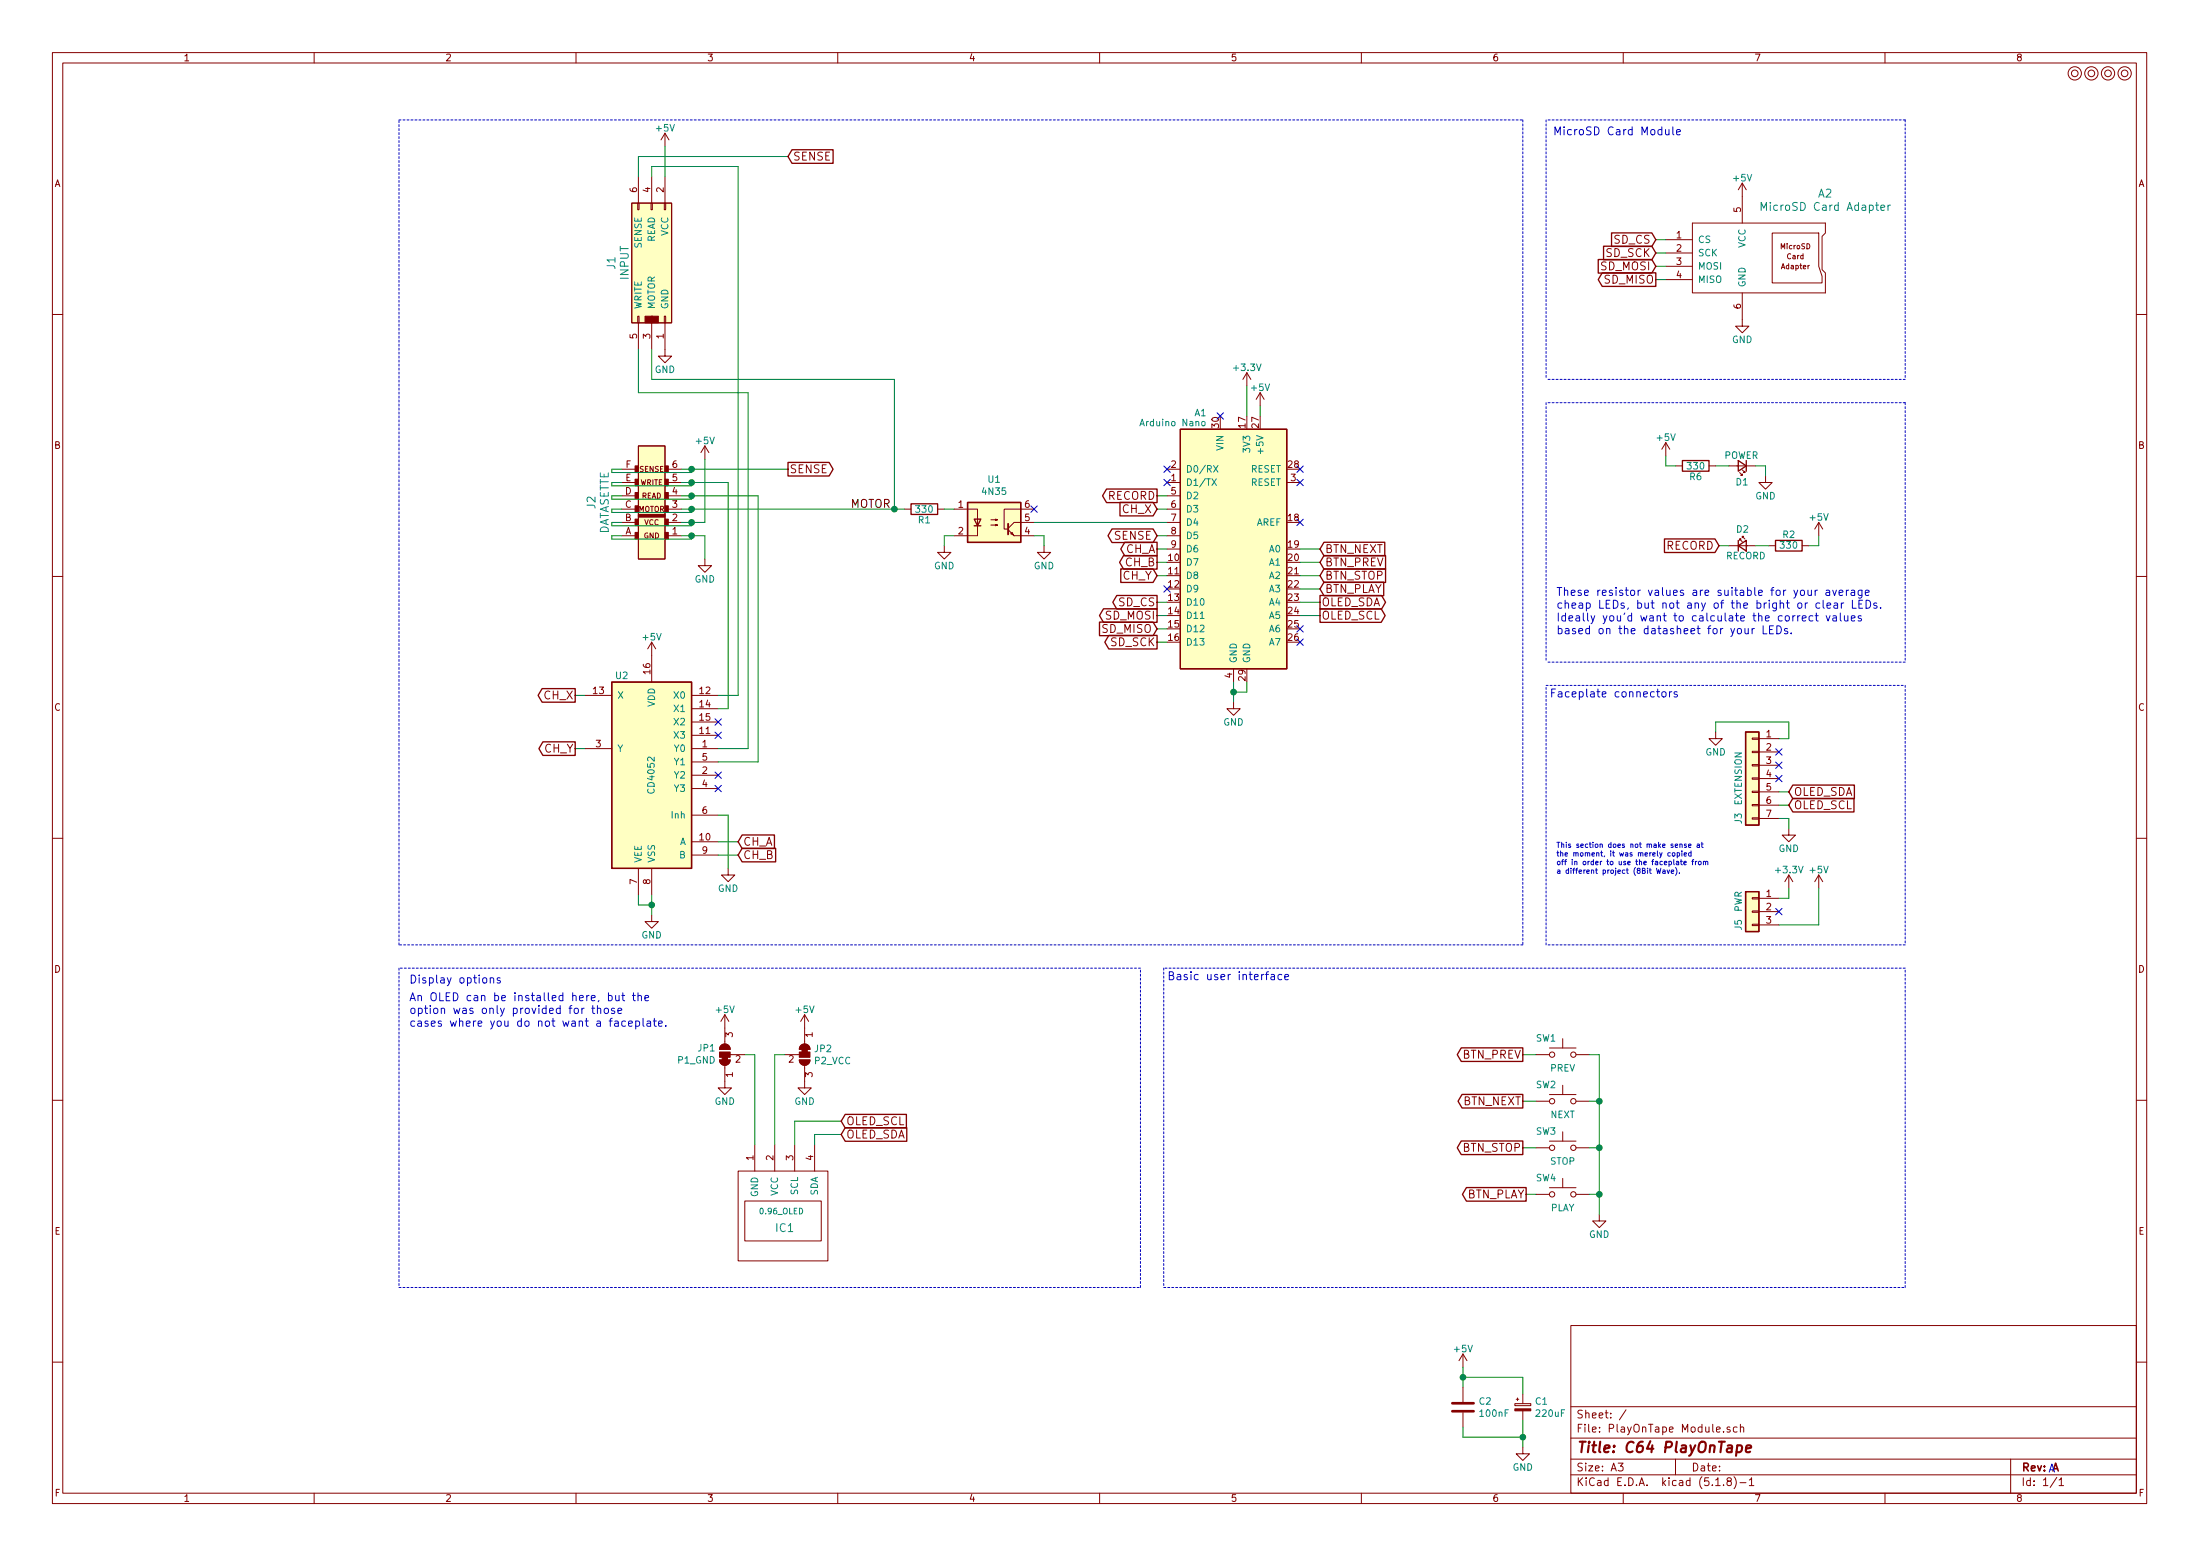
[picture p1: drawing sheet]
<svg xmlns="http://www.w3.org/2000/svg" width="420mm" height="297mm" viewBox="0 0 420 297" stroke-linecap="round" stroke-linejoin="round" font-family="sans-serif">
<g fill="none" stroke="#840000" stroke-width=".19">
<path d="M10 10h400v277h-400zM12 12h396v273.1h-396zM60 10v2M110 10v2M160 10v2M210 10v2M260 10v2M310 10v2M360 10v2M120.6 38.8h7.7v22.8h-7.7zM121.8 38.8h.2v1.2h-.2zM121.9 33.7v5.1"/>
<path d="M124.3 38.8h.3v1.2h-.3zM124.5 33.7v5.1M126.9 38.8h.2v1.2h-.2zM127 25.4v2.6M127 33.7v5.1M127 25.4l-.8 1.3M127 25.4l.8 1.3M332.7 35l-.7 1.2M332.7 35v7.6M332.7 35l.8 1.2M318.1 45.8h5.1M318.1 48.3h5.1"/>
<path d="M318.1 50.8h5.1M318.1 53.4h5.1M323.2 42.6h25.4v1.9l-.6 .6v6.4l.6 .6v3.8h-25.4zM332.7 55.9v6.4h-1.2l1.2 1.2 1.3-1.2h-1.3M338.5 44.5h8.8v6.3l.7 1.9v1.3h-9.5zM10 60h2M121.8 60.4h.2v1.2h-.2zM121.9 61.6v5.1M124.3 60.4h.3v1.2h-.3zM124.5 61.6v5.1M126.9 60.4h.2v1.2h-.2zM127 61.6v6.4h1.3l-1.3 1.3-1.3-1.3h1.3"/>
<path d="M238.1 71.2l.8 1.2M238.1 71.2v2.5M238.1 71.2l-.7 1.2M240.7 75l.7 1.2M240.7 75v2.5M240.7 75l-.8 1.2M408 60h2M118.7 92.1h2.6M118.7 89.6h2.6M118.7 94.7h2.6M118.7 97.2h2.6M118.7 99.7h2.6"/>
<path d="M121.9 85.1h5.1v13.4h-5.1zM121.9 98.5h5.1v8.2h-5.1zM127.6 92.1h2.6M127.6 89.6h2.6M127.6 94.7h2.6M127.6 97.2h2.6M127.6 99.7h2.6M134.6 85.1l-.7 1.3M134.6 85.1v2.6M134.6 85.1l.8 1.3M172.7 97.2h1.3M179.1 97.2h1.2"/>
<path d="M182.2 97.2h4.5v5.1h-4.5M189.2 99.2h1.3l-.4 .2v-.3l.4 .1M197.5 97.2h-5.7v3.8h.6M197.5 99.7h-3.8l-1.2 1.2M222.9 92.1h2.5M222.9 89.6h2.5M222.9 94.7h2.5M222.9 97.2h2.5M222.9 99.7h2.5M245.7 92.1h2.6M318.1 84.5l-.7 1.3M318.1 84.5v2.5"/>
<path d="M318.1 84.5l.8 1.3M320 88.9h1.3M326.4 88.9h1.3M330.2 88.9h5.1M332.2 90.2l.5 .5h-.2h.2v-.2M332.7 89.7l.5 .5h-.2h.2v-.2M337.2 90.8v1.3h1.3l-1.3 1.3-1.3-1.3h1.3M347.3 99.7l-.7 1.3M347.3 99.7v2.6M347.3 99.7l.8 1.3M10 110h2M118.7 102.3h2.6"/>
<path d="M127.6 102.3h2.6M134.6 106.7v1.3h1.3l-1.3 1.3-1.3-1.3h1.3M180.3 104.2v1.2h1.3l-1.3 1.3-1.2-1.3h1.2M189.2 100.2h1.3l-.4 .2v-.3l.4 .1M192.5 101.1l1.2 1.2h3.8M193 101.9l.3-.3 .2 .5zM199.4 104.2v1.2h1.3l-1.3 1.3-1.3-1.3h1.3M222.9 102.3h2.5M222.9 104.8h2.5M330.2 104.2h5.1M332.2 103.2v-.3h.3h-.3l.5 .5M332.7 102.7v-.3h.3h-.3l.5 .5"/>
<path d="M337.8 104.2h1.3M344.2 104.2h1.2M408 110h2M111.8 132.8h5M124.5 122.6v7.6M124.5 122.6l-.8 1.3M124.5 122.6l.7 1.3M132.1 132.8h5.1M132.1 135.3h5.1M132.1 137.8h5.1M235.6 134v1.3h-1.3l1.3 1.3 1.3-1.3h-1.3M235.6 127.7v2.5"/>
<path d="M327.7 139.7v1.3h-1.3l1.3 1.3 1.2-1.3h-1.2M111.8 142.9h5M132.1 142.9h5.1M132.1 140.4h5.1M132.1 148h5.1M132.1 150.5h5.1M132.1 145.5h5.1M132.1 155.6h5.1M334.6 153.6h1.3v.2h-1.3zM334.6 156.1h1.3v.3h-1.3zM334.6 151h1.3v.3h-1.3zM334.6 146h1.3v.2h-1.3z"/>
<path d="M334.6 143.4h1.3v.3h-1.3zM334.6 140.9h1.3v.2h-1.3zM334.6 148.5h1.3v.3h-1.3zM335.9 141h3.8M335.9 143.5h3.8M335.9 146.1h3.8M335.9 148.6h3.8M335.9 151.2h3.8M335.9 153.7h3.8M335.9 156.2h3.8M341.6 158.2v1.2h-1.2l1.2 1.3 1.3-1.3h-1.3M10 160h2"/>
<path d="M121.9 165.8v5.1M124.5 174.7v1.2h1.2l-1.2 1.3-1.3-1.3h1.3M124.5 165.8v5.1M132.1 160.7h5.1M132.1 163.2h5.1M139.1 165.8v1.2h1.2l-1.2 1.3-1.3-1.3h1.3M334.6 176.4h1.3v.3h-1.3zM334.6 171.4h1.3v.2h-1.3zM334.6 173.9h1.3v.3h-1.3zM335.9 171.5h3.8M335.9 174h3.8M335.9 176.6h3.8"/>
<path d="M341.6 167l-.7 1.3M341.6 167v2.6M341.6 167l.8 1.3M347.3 167v2.6M347.3 167l-.7 1.3M347.3 167l.8 1.3M408 160h2M137.6 199.7a1.02 1.02 0 0 1 1.2-.4 1.02 1.02 0 0 1 .6 1h-2zM138.4 193.7l-.7 1.3M138.4 193.7v5.6M138.4 193.7l.8 1.3M152.9 199.7a1.02 1.02 0 0 1 1.1-.4 1.02 1.02 0 0 1 .7 1h-2z"/>
<path d="M153.7 193.7l-.8 1.3M153.7 193.7v5.6M153.7 193.7l.7 1.3M298.4 198.3v1.8M10 210h2M137.4 202.3h2a1.02 1.02 0 0 1-1 1.1 1.02 1.02 0 0 1-1-1.1zM138.4 203.4v4.3h1.3l-1.3 1.3-1.2-1.3h1.2M139.4 201.3h2.8M144.1 218.5v5.1M148 218.5v5.1M149.9 201.3h2.8M151.8 218.5v5.1"/>
<path d="M152.7 202.3h2a1.02 1.02 0 0 1-1 1.1 1.02 1.02 0 0 1-1-1.1zM153.7 203.4v4.3h1.2l-1.2 1.3-1.3-1.3h1.3M155.6 218.5v5.1M293.4 201.3h2.5M293.4 219.1h2.5M293.4 210.2h2.5M295.9 217.8h5.1M295.9 200.1h5.1M295.9 209h5.1M298.4 207.2v1.8M298.4 216.1v1.7M301 201.3h2.5"/>
<path d="M301 219.1h2.5M301 210.2h2.5M408 210h2M141 223.6h17.1v17.1h-17.1zM142.2 229.3h14.6v7.6h-14.6zM293.4 228h2.5M295.9 226.7h5.1M298.4 225v1.7M301 228h2.5M305.4 231.8v1.3h1.3l-1.3 1.3-1.2-1.3h1.2M279.4 258.5l-.8 1.3M279.4 258.5v2.5"/>
<path d="M279.4 258.5l.8 1.3M300 253h108v32.1h-108zM10 260h2M279.4 264.8v2.8M279.4 269.7v2.8M289.3 268h3.1v.3h-3.1zM289.6 267.1h.5M289.8 266.9v.5M290.8 276.3v1.2h1.3l-1.3 1.3-1.2-1.3h1.2M290.8 266.1v1.9M290.8 269.3v1.9M300 278.5h108"/>
<path d="M300 274.5h108M300 268.5h108M309 279.3h1l-.5 .6 .4 .1v.7l-.2 .1-.7-.1M310.5 269.1l-1.2 2M320 278.5v3M329.2 273.3v.1M330.4 272.5l-.4-.1-.2 .2 .1 .2 .5 .2v.3h-.6M331.7 272.5l-.4-.1-.3 .3 .1 .6 .2 .1 .4-.1M332.4 272.5l.2-.1 .3 .1 .1 .9M332.4 271.9v1.5M384 278.5v6.6M408 260h2"/>
<path d="M60 285.1v1.9M110 285.1v1.9M160 285.1v1.9M210 285.1v1.9M260 285.1v1.9M300 281.5h108M310 285.1v1.9M327.7 283.6h.8M329.2 283.5v.1M330.1 282.7l-.3-.2 .3-.4 .5 .2-.1 .4a.52 .52 0 0 0-.6 .2 .52 .52 0 0 0 0 .6l.5 .1 .2-.1 .1-.5-.3-.3M331.2 281.9a1.71 1.71 0 0 1 0 2.3M332.3 283h1.2"/>
<path d="M334.1 282.5l.4-.4v1.5M334.1 283.6h.8M360 285.1v1.9M392.8 282l-1.3 2M393.2 282.5l.5-.4v1.5M393.2 283.6h.9"/>
<circle cx="396.2" cy="14" r=".63"/>
<circle cx="396.2" cy="14" r="1.27"/>
<circle cx="399.4" cy="14" r=".63"/>
<circle cx="399.4" cy="14" r="1.27"/>
<circle cx="402.6" cy="14" r=".63"/>
<circle cx="402.6" cy="14" r="1.27"/>
<circle cx="405.8" cy="14" r=".63"/>
<circle cx="405.8" cy="14" r="1.27"/>
<circle cx="296.4" cy="201.3" r=".51"/>
<circle cx="296.4" cy="210.2" r=".51"/>
<circle cx="296.4" cy="219.1" r=".51"/>
<circle cx="300.5" cy="210.2" r=".51"/>
<circle cx="300.5" cy="201.3" r=".51"/>
<circle cx="300.5" cy="219.1" r=".51"/>
<circle cx="296.4" cy="228" r=".51"/>
<circle cx="300.5" cy="228" r=".51"/>
</g>
<path d="M331.8 276h.8l.1 .3-.1 .5a.66 .66 0 0 1-1 .3M331.8 275.9l-.3 2M333.5 276.6l.9-.2v-.4h-.8l-.2 .9 .3 .3 .5-.1" fill="none" stroke="#840000" stroke-width=".41"/>
<g fill="#ffffc2" stroke="#ffffc2" stroke-width=".19">
<path d="M225.4 82h20.3v45.7h-20.3z"/>
<path d="M184.8 95.9h10.1v7.6h-10.1z"/>
<path d="M120.6 38.8h7.7v22.8h-7.7z"/>
<path d="M333.4 170.2h2.5v7.6h-2.5z"/>
<path d="M333.4 139.7h2.5v17.8h-2.5z"/>
<path d="M116.8 130.2h15.3v35.6h-15.3z"/>
<path d="M121.9 85.1h5.1v13.4h-5.1z"/>
<path d="M121.9 98.5h5.1v8.2h-5.1z"/>
</g>
<g fill="none" stroke="#840000" stroke-width=".25">
<path d="M151.3 28.6h7.8v2.6h-7.8l-.8-1.3zM305.2 49.5h10.3l.7 1.3-.7 1.3h-10.3zM306 52.1h10.2v2.6h-10.2l-.8-1.3zM306.2 47h9.3l.7 1.3-.7 1.3h-9.3zM307.8 44.5h7.7l.7 1.3-.7 1.3h-7.7zM150.5 88.3h7.8l.8 1.3-.8 1.3h-7.8zM174 96.2h5.1v2h-5.1zM184.8 95.9h10.1v7.6h-10.1zM186.1 99.1h1.2l-.6 1.3zM211.3 93.4h9.7v2.5h-9.7l-.7-1.2zM213.9 95.9h6.3l.8 1.3-.8 1.3h-6.3zM225.4 82h20.3v45.7h-20.3z"/>
<path d="M321.3 87.9h5.1v2.1h-5.1zM332 87.9l1.5 1-1.5 1.1zM333.5 87.9v2.1M186.1 100.4h1.2M210 118.8h10.2l.8 1.3-.8 1.2h-10.2zM210.7 116.2h10.3v2.6h-10.3l-.7-1.3zM212.4 101h7.8l.8 1.3-.8 1.3h-7.8l-.8-1.3zM213.3 113.7h7.7v2.6h-7.7l-.8-1.3zM214 108.6h6.2l.8 1.3-.8 1.3h-6.2zM214.6 106.1h6.4v2.5h-6.4l-.8-1.2zM214.8 103.5h6.2v2.6h-6.2l-.8-1.3zM252.1 116.2h11.7l.7 1.3-.7 1.3h-11.7z"/>
<path d="M252.1 113.7h11.8l.7 1.3-.7 1.3h-11.8zM252.9 106.1h11.7v2.5h-11.7l-.8-1.2zM252.9 103.5h11.6v2.6h-11.6l-.8-1.3zM252.9 108.6h11.7v2.6h-11.7l-.8-1.3zM252.9 111.1h11.4v2.6h-11.4l-.8-1.3zM317.9 102.9h9.6l.8 1.3-.8 1.3h-9.6zM332 104.2l1.5-1v2zM332 103.2v2M339.1 103.2h5.1v2h-5.1zM103.5 131.5h6.4v2.5h-6.4l-.7-1.2zM116.8 130.2h15.3v35.6h-15.3zM211.8 121.3h9.2v2.6h-9.2l-.8-1.3z"/>
<path d="M333.4 139.7h2.5v17.8h-2.5zM103.7 141.6h6.2v2.6h-6.2l-.8-1.3zM141.7 159.4h6.2v2.6h-6.2l-.7-1.3zM342.4 149.9h11.8v2.6h-11.8l-.8-1.3zM342.4 152.4h11.7v2.6h-11.7l-.8-1.3zM141.7 161.9h6.4v2.6h-6.4l-.7-1.3zM333.4 170.2h2.5v7.6h-2.5zM161.4 212.7h11.7v2.6h-11.7l-.7-1.3zM161.4 215.3h11.8v2.6h-11.8l-.7-1.3zM279.1 217.8h11.7v2.6h-11.7l-.8-1.3zM279.1 200h11.7v2.6h-11.7l-.8-1.3zM279.2 208.9h11.6v2.6h-11.6l-.7-1.3z"/>
<path d="M280.1 226.7h11.4v2.6h-11.4l-.8-1.3z"/>
</g>
<path d="M359.2 39.7l.7-.2v-.3h-.5l-.2 .2 .1 .7h.6M360.6 39.2v1M361 39.2l-.4 .2M336.3 40.2v-1.6l.6 1.1 .5-1.1v1.6M229.6 80.5h.3l.2 .1-.1 .6-.3 .1-.2-.2zM231.5 91.4l.8 1.3M231.8 88.9l.8 1.2M232.3 91.4l-.8 1.3M232.6 88.9l-.8 1.2" fill="none" stroke="#008484" stroke-width=".19"/>
<path d="M192.5 100v2" fill="none" stroke="#840000" stroke-width=".36"/>
<g fill="#840000" stroke="#840000" stroke-width=".19">
<path d="M289.3 268.9h3.1v.4h-3.1z"/>
<path d="M123.2 60.4h2.5v1.2h-2.5z"/>
<path d="M137.4 202.3h2a1.02 1.02 0 0 1-1 1.1 1.02 1.02 0 0 1-1-1.1z"/>
<path d="M137.6 199.7a1.02 1.02 0 0 1 1.2-.4 1.02 1.02 0 0 1 .6 1h-2z"/>
<path d="M137.9 201.8h1v.5h-1z"/>
<path d="M137.4 200.8h2v1h-2z"/>
<path d="M152.9 199.7a1.02 1.02 0 0 1 1.1-.4 1.02 1.02 0 0 1 .7 1h-2z"/>
<path d="M152.7 202.3h2a1.02 1.02 0 0 1-1 1.1 1.02 1.02 0 0 1-1-1.1z"/>
<path d="M153.2 200.3h1v.5h-1z"/>
<path d="M152.7 200.8h2v1h-2z"/>
<path d="M121.9 98.2h5.1v.5h-5.1z"/>
<path d="M127 101.6h.6v1.3h-.6z"/>
<path d="M127 88.9h.6v1.3h-.6z"/>
<path d="M121.3 88.9h.6v1.3h-.6z"/>
<path d="M127 91.5h.6v1.2h-.6z"/>
<path d="M121.3 91.5h.6v1.2h-.6z"/>
<path d="M127 94h.6v1.3h-.6z"/>
<path d="M121.3 94h.6v1.3h-.6z"/>
<path d="M127 96.6h.6v1.2h-.6z"/>
<path d="M121.3 96.6h.6v1.2h-.6z"/>
<path d="M127 99.1h.6v1.3h-.6z"/>
<path d="M121.3 99.1h.6v1.3h-.6z"/>
<path d="M121.3 101.6h.6v1.3h-.6z"/>
</g>
<path d="M277.4 269.4h4M277.4 267.9h4" fill="none" stroke="#840000" stroke-width=".51"/>
<g fill="none" stroke="#0000c2" stroke-width=".19" stroke-dasharray=".4 .4">
<path d="M76.2 22.9h214.6M290.8 22.9v157.5M295.3 22.9v49.5M363.9 22.9v49.5M363.9 22.9h-68.6M295.3 76.9v49.5M363.9 76.9v49.5M363.9 76.9h-68.6M363.9 72.4h-68.6M295.3 130.8h68.6M363.9 130.8v49.6M363.9 126.4h-68.6"/>
<path d="M76.2 184.8v61M76.2 180.4v-157.5M217.8 184.8h-141.6M222.2 184.8v61M290.8 180.4h-214.6M295.3 180.4v-49.6M363.9 184.8h-141.7M363.9 180.4h-68.6M76.2 245.8h141.6M217.8 245.8v-61M222.2 245.8h141.7M363.9 245.8v-61"/>
</g>
<g fill="none" stroke="#008400" stroke-width=".19">
<path d="M124.5 33.7v-1.9h16.5v101h-3.8M127 28v5.7M150.5 29.9h-28.6v3.8M316.2 45.8h1.9M316.2 48.3h1.9M316.2 53.4h1.9M316.2 50.8h1.9M121.9 66.7v8.3h21v67.9h-5.7M124.5 66.7v5.7h46.3v24.8M238.1 73.7v5.7M240.7 77.5v1.9M116.8 94.7h1.9"/>
<path d="M116.8 97.2h1.9M116.8 99.7h1.9M116.8 92.1h1.9M116.8 89.6h1.9M130.2 94.7h14.6v50.8h-7.6M130.2 97.2h42.5M130.2 92.1h8.9v43.2h-1.9M130.2 89.6h20.3M132.1 94.7v.6h-15.3M132.1 89.6v.6h-15.3M132.1 92.1v.6h-15.3M132.1 97.2v.6h-15.3"/>
<path d="M132.1 99.7v.7h-15.3M134.6 87.7v12h-4.4M180.3 97.2h1.9M197.5 99.7h25.4M221 94.7h1.9M221 97.2h1.9M318.1 87v1.9h1.9M327.7 88.9h2.5M335.3 88.9h1.9v1.9M118.7 102.3h-1.9v.6h15.3v-.6M130.2 102.3h4.4v4.4M182.2 102.3h-1.9v1.9"/>
<path d="M197.5 102.3h1.9v1.9M221 102.3h1.9M221 107.4h1.9M221 104.8h1.9M221 109.9h1.9M221 117.5h1.9M221 115h1.9M248.3 107.4h3.8M248.3 104.8h3.8M248.3 109.9h3.8M248.3 112.4h3.8M248.3 117.5h3.8"/>
<path d="M248.3 115h3.8M328.3 104.2h1.9M335.3 104.2h2.5M347.3 102.3v1.9h-1.9M109.9 132.8h1.9M221 120.1h1.9M221 122.6h1.9M235.6 130.2v3.8M238.1 130.2v1.9h-2.5M327.7 139.7v-1.9h13.9v3.2h-1.9M109.9 142.9h1.9M137.2 155.6h1.9v10.2"/>
<path d="M339.7 156.2h1.9v2M339.7 151.2h1.9M339.7 153.7h1.9M121.9 170.9v1.9h2.6M124.5 170.9v3.8M137.2 160.7h3.8M137.2 163.2h3.8M341.6 169.6v1.9h-1.9M347.3 169.6v7h-7.6M142.2 201.3h1.9v17.2M149.9 201.3h-1.9v17.2M160.7 216.6h-5.1v1.9"/>
<path d="M160.7 214h-8.9v4.5M290.8 201.3h2.6M290.8 210.2h2.6M290.8 219.1h2.6M303.5 201.3h1.9v30.5M303.5 210.2h1.9M303.5 219.1h1.9M291.5 228h1.9M303.5 228h1.9M279.4 261v3.8M279.4 272.5v1.9h11.4M279.4 262.9h11.4v3.2"/>
<path d="M290.8 271.2v5.1"/>
</g>
<g fill="none" stroke="#0000c2" stroke-width=".19">
<path d="M318.1 24.7v.8a.37 .37 0 0 0 .3 .3 .37 .37 0 0 0 .3-.2M318.7 24.7v1M319.5 24.2v1.3l.2 .2M320.2 25.2l.7-.1v-.3l-.5-.1-.2 .2 .1 .8h.6M334.6 120v1M335.1 120l-.5 .3M336.7 119.5v1.5h.7M338.7 119.5h-.8v1.5h.8M339.3 119.5a.77 .77 0 0 1 .9 .7 .77 .77 0 0 1-.9 .8zM343.3 117.5v1.1M343.8 117.5l-.5 .3M344.2 118l.7-.1v-.3l-.5-.1-.2 .2 .1 .8h.6"/>
<path d="M345.3 112.7v.7a.37 .37 0 0 0 .3 .3 .37 .37 0 0 0 .3-.2M345.9 112.7v1M346.2 117.6l-.4-.1-.3 .3v.4l.1 .3h.6M346.7 112.7v1M346.7 117.5h.5M346.9 117v1.3l.3 .3M347.1 112.7l-.4 .2M347.5 115.2l-.4-.1-.3 .3v.4l.2 .2h.5M348.2 114.6v1.3l.2 .2M348.8 112.7h.6v1M348.8 117.5l.3 1.1 .4-1.1M348.9 115.6l.7-.1v-.3l-.5-.1-.2 .2 .1 .7h.6"/>
<path d="M349.4 113l-.5 .1a.3 .3 0 0 0-.2 .3 .3 .3 0 0 0 .2 .3l.5-.1M350 112.7l.4 1 .3-1M350.1 117.6h.5l.1 1M350.3 115.2h.6l.1 .9M350.7 117.9l-.5 .1-.2 .2 .1 .3 .1 .1 .5-.1M351 115.5h-.6a.3 .3 0 0 0-.2 .3 .3 .3 0 0 0 .2 .3l.6-.1M351.2 113.2l.8-.2-.1-.3h-.4l-.3 .2 .1 .7h.6M351.5 117v1.3l.2 .3M351.7 115.1v1M352.1 115.1l-.4 .3M352.2 117.5v.8a.37 .37 0 0 0 .4 .3 .37 .37 0 0 0 .3-.2M352.6 112.7v1"/>
<path d="M352.9 117.5v1.1M353.1 112.7h-.3l-.2 .2M353.6 112.7h.6v1M353.6 118l.7-.1-.1-.3-.4-.1-.2 .2v.8h.6M353.8 114.6v1.5h.7M354.2 113l-.5 .1a.31 .31 0 0 0-.2 .3 .31 .31 0 0 0 .2 .3l.5-.1M355 115.3h.5M355.4 117.6a.37 .37 0 0 0-.5 .1v.3l.6 .2-.2 .4-.4-.1M355.6 112.7v1.2l-.3 .3-.4-.1M355.6 112.7h-.4l-.3 .2v.5l.1 .2h.6M355.7 114.6h-.7v1.5h.7M356.2 113.2l.8-.2-.1-.3h-.4l-.3 .2 .1 .7h.6"/>
<path d="M356.4 114.6a.77 .77 0 0 1 .9 .8 .77 .77 0 0 1-.9 .7zM358.4 115.2a.37 .37 0 0 0-.6 .1l.1 .2 .6 .3-.2 .3-.5-.1M359.2 116v.1M316.4 132h.5M316.6 131.5v1.3l.3 .3M317.4 132.2l.3-.2 .4 .2 .1 .6-.2 .2-.3 .1-.3-.2zM318.8 132v1.1M319.3 132l-.3 .1-.2 .2M320.3 132.1l-.4-.1-.2 .2 .1 .3 .5 .1v.4h-.6M337.9 120.2h.6M341.4 120.1l-.4-.1-.2 .2 .1 .2 .5 .2v.3h-.6M342.1 120.8v.2"/>
<path d="M316.4 165.7l.2 1 .2-.7 .2 .7 .2-1M317.6 166.1h.4v.6M318 166.3l-.5 .2 .2 .2h.3M318.4 166.1l.2 .6 .2-.6M319 162.8h-.3l-.2 .2 .1 .4h.4M319.2 166.4l.5-.1-.1-.2h-.3l-.1 .1v.5h.4M319.4 162.9h.4l.1 .3-.2 .2-.3-.1zM319.7 164.1v.8l.1 .2M319.9 161.5l.5-.1v-.2l-.3-.1-.2 .2 .1 .4h.4M320 165.6a1.16 1.16 0 0 1 0 1.5M320.2 164.5h.3l.1 .6M320.3 162.8h.3l.2 .2-.1 .4h-.4"/>
<path d="M320.3 162.8v1M320.6 164.7l-.5 .1 .2 .3 .3-.1M320.7 166.6v.1M320.8 161.2h.4l.1 .6M320.8 161.1v.7M320.9 164.4h.4M321.1 164.1v.8l.2 .2M321.2 162.4v.1M321.2 162.8v.6M321.6 164.8l.4-.1v-.2l-.3-.1-.1 .2v.4h.4M321.6 163.1l.5-.1-.1-.2h-.2l-.2 .1 .1 .5h.3M322 161.2l-.2-.1-.1 .2v.1l.3 .1v.2h-.3"/>
<path d="M322.5 161.5l.5-.1-.1-.2-.3-.1-.1 .2v.4h.4M323 162.8h-.3l-.2 .2 .1 .4h.4M323 162.4v1M323.1 164.4h.4M323.5 164.1l-.3 .1v.9M323.8 164.4v.7M324.1 164.4l-.3 .2M324.1 161.2h.4l.1 .6M324.4 164.5h.4v.5h-.4zM324.6 161.4l-.5 .1 .1 .3 .4-.1M324.9 161.1h.4M325 160.8v.8l.3 .2"/>
<path d="M325.3 164.5h.4v.6M325.3 164.4v.7M325.7 164.6l.4-.1 .1 .6M93.6 186.8l.1-.1a.37 .37 0 0 1 .6 .2v.8M93.6 186.7v1M95.5 186.7h-.4l-.2 .2 .1 .2 .5 .1v.4h-.6M111.1 192.5v1M111.6 192.5h-.3l-.2 .2M113 192.5h.6M113.2 192v1.3l.4 .2M114.1 192.6l.2-.1h.4v1M114.1 192v1.5"/>
<path d="M115.5 192.6l.2-.1 .4 .1 .1 .6-.1 .2-.4 .1-.2-.2zM116.2 190.1l.4-.1 .3 .3v.4l-.1 .3h-.6M116.2 189.5v1.5M117.3 192.5h-.3l-.2 .2v.2l.5 .2v.3h-.5M117.4 195h.6l.1 .9M117.6 190l.1 1h.3l.2-.1M118 193l.7-.2v-.3h-.5l-.2 .2 .1 .7h.6M118.1 195.3h-.5a.3 .3 0 0 0-.3 .3 .3 .3 0 0 0 .3 .3l.5-.1M118.2 190v1M118.7 190h.6M118.9 189.5v1.3l.4 .2M119.5 195l-.5-.1-.3 .3 .2 .6h.6"/>
<path d="M120 195.4l.8-.1-.1-.3-.4-.1-.3 .2 .1 .7h.6M120.8 190h.5M121 189.5v1.3l.3 .2M121.4 195l.4-.1 .3 .3v.4l-.1 .2h-.6M121.4 194.9v1.5M121.8 190.2l.3-.2 .3 .1 .1 .9M121.8 189.5v1.5M122.8 194.4v1.3l.2 .2M123.2 190.5l.7-.1-.1-.3-.4-.1-.2 .2v.8h.6M123.6 195h.6l.1 .9M124.3 195.3h-.6a.3 .3 0 0 0-.2 .3 .3 .3 0 0 0 .2 .3l.6-.1M124.8 194.9h.5"/>
<path d="M125 194.4v1.3l.3 .2M125.8 195.4l.7-.1-.1-.3-.4-.1-.2 .2 .1 .7h.5M127.2 195.8v.1M241.7 186h.6M242.3 185.5l-.4 .2v1.3M242.8 186.1h.5l.1 .9M243.4 186.4h-.5a.31 .31 0 0 0-.2 .3 .31 .31 0 0 0 .2 .3h.5M244.8 186.1l-.5-.1-.2 .3v.4l.1 .3h.6M245.4 186.5l.7-.1-.1-.3-.4-.1-.2 .2v.8h.6"/>
</g>
<g fill="#008400" stroke="#008400" stroke-width=".25">
<circle cx="305.4" cy="228" r=".51"/>
<circle cx="235.6" cy="132.1" r=".51"/>
<circle cx="279.4" cy="262.9" r=".51"/>
<circle cx="290.8" cy="274.4" r=".51"/>
<circle cx="170.8" cy="97.2" r=".51"/>
<circle cx="305.4" cy="210.2" r=".51"/>
<circle cx="305.4" cy="219.1" r=".51"/>
<circle cx="132.1" cy="99.7" r=".51"/>
<circle cx="124.5" cy="172.8" r=".51"/>
<circle cx="132.1" cy="102.3" r=".51"/>
<circle cx="132.1" cy="89.6" r=".51"/>
<circle cx="132.1" cy="92.1" r=".51"/>
<circle cx="132.1" cy="97.2" r=".51"/>
<circle cx="132.1" cy="94.7" r=".51"/>
</g>
<g fill="none" stroke="#000084" stroke-width=".19">
<path d="M232.4 78.8l1.3 1.2M233.7 78.8l-1.3 1.2M196.9 96.6l1.2 1.2M198.1 96.6l-1.2 1.2M222.3 91.5l1.2 1.2M222.3 89l1.2 1.2M223.5 89l-1.2 1.2M223.5 91.5l-1.2 1.2M247.7 91.5l1.2 1.2M247.7 89l1.2 1.2M247.7 99.1l1.2 1.2M248.9 91.5l-1.2 1.2"/>
<path d="M248.9 89l-1.2 1.2M248.9 99.1l-1.2 1.2M222.3 111.8l1.2 1.2M223.5 111.8l-1.2 1.2M247.7 119.4l1.2 1.3M248.9 119.4l-1.2 1.3M136.6 137.2l1.2 1.2M136.6 139.8l1.2 1.2M137.8 137.2l-1.2 1.2M137.8 139.8l-1.2 1.2M247.7 122l1.2 1.2M248.9 122l-1.2 1.2"/>
<path d="M136.6 147.4l1.2 1.2M136.6 149.9l1.2 1.2M137.8 147.4l-1.2 1.2M137.8 149.9l-1.2 1.2M339.1 142.9l1.2 1.3M339.1 148l1.2 1.2M339.1 145.5l1.2 1.2M340.3 142.9l-1.2 1.3M340.3 148l-1.2 1.2M340.3 145.5l-1.2 1.2M339.1 173.4l1.2 1.2M340.3 173.4l-1.2 1.2"/>
</g>
<text font-size="2.8" fill="#840000" x="301" y="277.3">Title: C64 PlayOnTape</text>
<g font-size="2.1" fill="#0000c2">
<text x="296.5" y="25.8">MicroSD Card Module</text>
<text x="297.2" y="113.8">These resistor values are suitable for your average</text>
<text x="297.2" y="116.2">cheap LEDs, but not any of the bright or clear LEDs.</text>
<text x="297.2" y="118.6">Ideally you'd want to calculate the correct values</text>
<text x="297.2" y="121.1">based on the datasheet for your LEDs.</text>
<text x="295.9" y="133.1">Faceplate connectors</text>
<text x="78.1" y="191.1">An OLED can be installed here, but the</text>
<text x="78.1" y="187.7">Display options</text>
<text x="222.9" y="187.1">Basic user interface</text>
<text x="78.1" y="193.6">option was only provided for those</text>
<text x="78.1" y="196">cases where you do not want a faceplate.</text>
<text x="391.2" y="281.1">A</text>
</g>
<g font-size="2.1" fill="#840000">
<text x="151.4" y="30.6">SENSE</text>
<text x="308.2" y="46.5">SD_CS</text>
<text x="305.8" y="51.6">SD_MOSI</text>
<text x="306.7" y="49.1">SD_SCK</text>
<text x="306.4" y="54.1">SD_MISO</text>
<text x="150.7" y="90.3">SENSE</text>
<text x="211.5" y="95.4">RECORD</text>
<text x="214.4" y="98">CH_X</text>
<text x="212.9" y="103">SENSE</text>
<text x="215" y="105.6">CH_A</text>
<text x="253" y="105.6">BTN_NEXT</text>
<text x="318.2" y="104.9">RECORD</text>
<text x="214.4" y="110.7">CH_Y</text>
<text x="215" y="108.1">CH_B</text>
<text x="253" y="108.1">BTN_PREV</text>
<text x="253" y="110.7">BTN_STOP</text>
<text x="253" y="113.2">BTN_PLAY</text>
<text x="211.2" y="118.3">SD_MOSI</text>
<text x="213.6" y="115.7">SD_CS</text>
<text x="252.3" y="118.3">OLED_SCL</text>
<text x="252.3" y="115.7">OLED_SDA</text>
<text x="210.5" y="120.8">SD_MISO</text>
<text x="212.1" y="123.4">SD_SCK</text>
<text x="103.9" y="133.5">CH_X</text>
<text x="103.9" y="143.7">CH_Y</text>
<text x="342.5" y="151.9">OLED_SDA</text>
<text x="342.5" y="154.5">OLED_SCL</text>
<text x="141.9" y="161.5">CH_A</text>
<text x="141.9" y="164">CH_B</text>
<text x="279.2" y="202.1">BTN_PREV</text>
<text x="161.6" y="214.8">OLED_SCL</text>
<text x="279.4" y="211">BTN_NEXT</text>
<text x="161.6" y="217.3">OLED_SDA</text>
<text x="279.2" y="219.9">BTN_STOP</text>
<text x="280" y="228.8">BTN_PLAY</text>
<text x="301" y="273.5">File: PlayOnTape Module.sch</text>
<text x="301" y="270.8">Sheet: /</text>
<text x="301" y="280.9">Size: A3</text>
<text x="323" y="280.9">Date:</text>
<text x="386" y="280.9">Rev: A</text>
<text x="301" y="283.7">KiCad E.D.A. kicad (5.1.8)-1</text>
<text x="386" y="283.7">Id: 1/1</text>
</g>
<g font-size="2.1" fill="#008484">
<text x="337.3" y="40.2">MicroSD Card Adapter</text>
<text x="347.2" y="37.7">A2</text>
<text x="117.5" y="51.4" transform="rotate(-90 117.5 51.4)">J1</text>
<text x="120.1" y="53.4" transform="rotate(-90 120.1 53.4)">INPUT</text>
<text x="113.7" y="97.1" transform="rotate(-90 113.7 97.1)">J2</text>
<text x="148.2" y="235.2">IC1</text>
</g>
<text font-size="2.1" x="162.3" y="96.9">MOTOR</text>
<text font-size="2.1" fill="#008400" x="116.3" y="102.3" transform="rotate(-90 116.3 102.3)">DATASETTE</text>
<g font-size="1.8" fill="#840000">
<text x="35" y="11.7">1</text>
<text x="85" y="11.7">2</text>
<text x="135" y="11.7">3</text>
<text x="185" y="11.7">4</text>
<text x="235" y="11.7">5</text>
<text x="285" y="11.7">6</text>
<text x="335" y="11.7">7</text>
<text x="385" y="11.7">8</text>
<text x="10.4" y="35.7">A</text>
<text x="408.4" y="35.7">A</text>
<text x="121.7" y="36.7" transform="rotate(-90 121.7 36.7)">6</text>
<text x="124.2" y="36.7" transform="rotate(-90 124.2 36.7)">4</text>
<text x="126.7" y="36.7" transform="rotate(-90 126.7 36.7)">2</text>
<text x="332.5" y="40.5" transform="rotate(-90 332.5 40.5)">5</text>
<text x="320.2" y="45.5">1</text>
<text x="320.2" y="48">2</text>
<text x="320.2" y="50.6">3</text>
<text x="320.2" y="53.1">4</text>
<text x="332.5" y="58.9" transform="rotate(-90 332.5 58.9)">6</text>
<text x="121.7" y="64.7" transform="rotate(-90 121.7 64.7)">5</text>
<text x="124.2" y="64.7" transform="rotate(-90 124.2 64.7)">3</text>
<text x="126.7" y="64.7" transform="rotate(-90 126.7 64.7)">1</text>
<text x="232.8" y="81.6" transform="rotate(-90 232.8 81.6)">30</text>
<text x="237.9" y="81.6" transform="rotate(-90 237.9 81.6)">17</text>
<text x="240.4" y="81.6" transform="rotate(-90 240.4 81.6)">27</text>
<text x="10.4" y="85.7">B</text>
<text x="119.5" y="89.3">F</text>
<text x="128.4" y="89.3">6</text>
<text x="223.7" y="89.3">2</text>
<text x="246" y="89.3">28</text>
<text x="408.4" y="85.7">B</text>
<text x="119.4" y="94.4">D</text>
<text x="119.4" y="91.9">E</text>
<text x="128.4" y="94.4">4</text>
<text x="128.4" y="91.9">5</text>
<text x="223.7" y="91.9">1</text>
<text x="223.7" y="94.4">5</text>
<text x="246.5" y="91.9">3</text>
<text x="119.4" y="99.5">B</text>
<text x="119.4" y="96.9">C</text>
<text x="128.4" y="99.5">2</text>
<text x="128.4" y="96.9">3</text>
<text x="183" y="96.9">1</text>
<text x="195.7" y="99.5">5</text>
<text x="195.7" y="96.9">6</text>
<text x="223.7" y="96.9">6</text>
<text x="223.7" y="99.5">7</text>
<text x="246" y="99.5">18</text>
<text x="119.4" y="102">A</text>
<text x="128.4" y="102">1</text>
<text x="183" y="102">2</text>
<text x="195.7" y="102">4</text>
<text x="223.2" y="107.1">10</text>
<text x="223.7" y="102">8</text>
<text x="223.7" y="104.6">9</text>
<text x="246" y="104.6">19</text>
<text x="246" y="107.1">20</text>
<text x="223.2" y="109.6">11</text>
<text x="223.2" y="112.2">12</text>
<text x="246" y="109.6">21</text>
<text x="246" y="112.2">22</text>
<text x="223.2" y="114.7">13</text>
<text x="223.2" y="117.3">14</text>
<text x="223.2" y="119.8">15</text>
<text x="246" y="114.7">23</text>
<text x="246" y="117.3">24</text>
<text x="246" y="119.8">25</text>
<text x="223.2" y="122.3">16</text>
<text x="246" y="122.3">26</text>
<text x="124.2" y="128.6" transform="rotate(-90 124.2 128.6)">16</text>
<text x="235.3" y="129.4" transform="rotate(-90 235.3 129.4)">4</text>
<text x="237.9" y="129.9" transform="rotate(-90 237.9 129.9)">29</text>
<text x="10.4" y="135.7">C</text>
<text x="113.3" y="132.5">13</text>
<text x="133.7" y="132.5">12</text>
<text x="133.7" y="135">14</text>
<text x="133.7" y="137.6">15</text>
<text x="408.4" y="135.7">C</text>
<text x="113.8" y="142.7">3</text>
<text x="133.7" y="140.1">11</text>
<text x="134.1" y="142.7">1</text>
<text x="337.3" y="140.8">1</text>
<text x="337.3" y="143.3">2</text>
<text x="134.1" y="147.7">2</text>
<text x="134.1" y="145.2">5</text>
<text x="337.3" y="145.8">3</text>
<text x="337.3" y="148.4">4</text>
<text x="134.1" y="150.3">4</text>
<text x="134.1" y="155.4">6</text>
<text x="337.3" y="150.9">5</text>
<text x="337.3" y="153.5">6</text>
<text x="337.3" y="156">7</text>
<text x="133.7" y="160.4">10</text>
<text x="134.1" y="163">9</text>
<text x="121.7" y="168.8" transform="rotate(-90 121.7 168.8)">7</text>
<text x="124.2" y="168.8" transform="rotate(-90 124.2 168.8)">8</text>
<text x="337.3" y="171.2">1</text>
<text x="337.3" y="173.8">2</text>
<text x="337.3" y="176.3">3</text>
<text x="10.4" y="185.7">D</text>
<text x="408.4" y="185.7">D</text>
<text x="140" y="198" transform="rotate(-90 140 198)">3</text>
<text x="140.5" y="202.9">2</text>
<text x="150.6" y="202.9">2</text>
<text x="155.2" y="198" transform="rotate(-90 155.2 198)">1</text>
<text x="140" y="205.6" transform="rotate(-90 140 205.6)">1</text>
<text x="155.2" y="205.6" transform="rotate(-90 155.2 205.6)">3</text>
<text x="143.9" y="221.5" transform="rotate(-90 143.9 221.5)">1</text>
<text x="147.7" y="221.5" transform="rotate(-90 147.7 221.5)">2</text>
<text x="151.5" y="221.5" transform="rotate(-90 151.5 221.5)">3</text>
<text x="155.3" y="221.5" transform="rotate(-90 155.3 221.5)">4</text>
<text x="10.4" y="235.7">E</text>
<text x="408.4" y="235.7">E</text>
<text x="10.5" y="285.7">F</text>
<text x="35" y="286.7">1</text>
<text x="85" y="286.7">2</text>
<text x="135" y="286.7">3</text>
<text x="185" y="286.7">4</text>
<text x="235" y="286.7">5</text>
<text x="285" y="286.7">6</text>
<text x="335" y="286.7">7</text>
<text x="385" y="286.7">8</text>
<text x="408.5" y="285.7">F</text>
</g>
<g font-size="1.8" fill="#008484">
<text x="125.4" y="25.1">+5V</text>
<text x="331.1" y="34.6">+5V</text>
<text x="122.6" y="47.3" transform="rotate(-90 122.6 47.3)">SENSE</text>
<text x="125.1" y="46.3" transform="rotate(-90 125.1 46.3)">READ</text>
<text x="127.6" y="45" transform="rotate(-90 127.6 45)">VCC</text>
<text x="324.2" y="46.4">CS</text>
<text x="333.4" y="47.3" transform="rotate(-90 333.4 47.3)">VCC</text>
<text x="324.2" y="48.9">SCK</text>
<text x="324.2" y="51.5">MOSI</text>
<text x="122.6" y="59.1" transform="rotate(-90 122.6 59.1)">WRITE</text>
<text x="125.1" y="59.1" transform="rotate(-90 125.1 59.1)">MOTOR</text>
<text x="127.6" y="59.1" transform="rotate(-90 127.6 59.1)">GND</text>
<text x="324.2" y="54">MISO</text>
<text x="333.4" y="54.9" transform="rotate(-90 333.4 54.9)">GND</text>
<text x="330.8" y="65.5">GND</text>
<text x="125" y="71.2">GND</text>
<text x="235.8" y="70.8">+3.3V</text>
<text x="239.1" y="74.6">+5V</text>
<text x="218.2" y="81.4">Arduino Nano</text>
<text x="228.2" y="79.5">A1</text>
<text x="133" y="84.8">+5V</text>
<text x="233.7" y="85.9" transform="rotate(-90 233.7 85.9)">VIN</text>
<text x="238.8" y="86.1" transform="rotate(-90 238.8 86.1)">3V3</text>
<text x="241.3" y="86.2" transform="rotate(-90 241.3 86.2)">+5V</text>
<text x="316.5" y="84.2">+5V</text>
<text x="322.4" y="89.6">330</text>
<text x="329.3" y="87.6">POWER</text>
<text x="187.8" y="94.5">4N35</text>
<text x="188.7" y="92.2">U1</text>
<text x="226.4" y="92.7">D1/TX</text>
<text x="226.4" y="90.2">D0/RX</text>
<text x="226.4" y="95.3">D2</text>
<text x="238.8" y="90.2">RESET</text>
<text x="238.8" y="92.7">RESET</text>
<text x="322.7" y="91.7">R6</text>
<text x="331.6" y="92.7">D1</text>
<text x="335.2" y="95.3">GND</text>
<text x="175" y="97.9">330</text>
<text x="175.4" y="99.9">R1</text>
<text x="226.4" y="97.8">D3</text>
<text x="226.4" y="100.4">D4</text>
<text x="239.9" y="100.4">AREF</text>
<text x="331.7" y="101.7">D2</text>
<text x="345.7" y="99.4">+5V</text>
<text x="226.4" y="108">D7</text>
<text x="226.4" y="102.9">D5</text>
<text x="226.4" y="105.4">D6</text>
<text x="242.5" y="105.4">A0</text>
<text x="242.5" y="108">A1</text>
<text x="329.6" y="106.8">RECORD</text>
<text x="340.1" y="104.7">330</text>
<text x="340.5" y="102.7">R2</text>
<text x="132.7" y="111.2">GND</text>
<text x="178.4" y="108.7">GND</text>
<text x="197.4" y="108.7">GND</text>
<text x="226.4" y="110.5">D8</text>
<text x="226.4" y="113.1">D9</text>
<text x="242.5" y="110.5">A2</text>
<text x="242.5" y="113.1">A3</text>
<text x="226.4" y="115.6">D10</text>
<text x="226.4" y="118.1">D11</text>
<text x="242.5" y="115.6">A4</text>
<text x="242.5" y="118.1">A5</text>
<text x="122.9" y="122.3">+5V</text>
<text x="226.4" y="120.7">D12</text>
<text x="226.4" y="123.2">D13</text>
<text x="242.5" y="120.7">A6</text>
<text x="242.5" y="123.2">A7</text>
<text x="117.6" y="129.6">U2</text>
<text x="236.2" y="126.7" transform="rotate(-90 236.2 126.7)">GND</text>
<text x="238.8" y="126.7" transform="rotate(-90 238.8 126.7)">GND</text>
<text x="117.9" y="133.4">X</text>
<text x="125.1" y="135" transform="rotate(-90 125.1 135)">VDD</text>
<text x="128.9" y="133.4">X0</text>
<text x="128.9" y="135.9">X1</text>
<text x="117.9" y="143.5">Y</text>
<text x="128.9" y="143.5">Y0</text>
<text x="128.9" y="141">X3</text>
<text x="128.9" y="138.5">X2</text>
<text x="233.6" y="138.5">GND</text>
<text x="128.9" y="148.6">Y2</text>
<text x="128.9" y="146.1">Y1</text>
<text x="325.7" y="144.2">GND</text>
<text x="125" y="151.2" transform="rotate(-90 125 151.2)">CD4052</text>
<text x="128.9" y="151.2">Y3</text>
<text x="332.7" y="153.7" transform="rotate(-90 332.7 153.7)">EXTENSION</text>
<text x="128.4" y="156.2">Inh</text>
<text x="129.8" y="161.3">A</text>
<text x="332.7" y="157.2" transform="rotate(-90 332.7 157.2)">J3</text>
<text x="122.6" y="164.8" transform="rotate(-90 122.6 164.8)">VEE</text>
<text x="125.1" y="164.8" transform="rotate(-90 125.1 164.8)">VSS</text>
<text x="129.8" y="163.9">B</text>
<text x="339.3" y="166.7">+3.3V</text>
<text x="339.7" y="162.6">GND</text>
<text x="345.7" y="166.7">+5V</text>
<text x="137.1" y="170.3">GND</text>
<text x="122.5" y="179.2">GND</text>
<text x="332.7" y="177.5" transform="rotate(-90 332.7 177.5)">J5</text>
<text x="332.7" y="174.2" transform="rotate(-90 332.7 174.2)">PWR</text>
<text x="136.8" y="193.4">+5V</text>
<text x="152.1" y="193.4">+5V</text>
<text x="129.5" y="203">P1_GND</text>
<text x="133.3" y="200.7">JP1</text>
<text x="155.6" y="203.2">P2_VCC</text>
<text x="155.6" y="200.8">JP2</text>
<text x="293.4" y="198.8">SW1</text>
<text x="293.4" y="207.7">SW2</text>
<text x="296" y="204.6">PREV</text>
<text x="136.5" y="210.9">GND</text>
<text x="151.7" y="210.9">GND</text>
<text x="296.1" y="213.4">NEXT</text>
<text x="293.4" y="216.6">SW3</text>
<text x="293.4" y="225.5">SW4</text>
<text x="296" y="222.3">STOP</text>
<text x="144.8" y="228.5" transform="rotate(-90 144.8 228.5)">GND</text>
<text x="148.6" y="228.3" transform="rotate(-90 148.6 228.3)">VCC</text>
<text x="152.4" y="228.1" transform="rotate(-90 152.4 228.1)">SCL</text>
<text x="156.2" y="228.3" transform="rotate(-90 156.2 228.3)">SDA</text>
<text x="296.1" y="231.2">PLAY</text>
<text x="303.5" y="236.3">GND</text>
<text x="277.8" y="258.2">+5V</text>
<text x="282.5" y="268.2">C2</text>
<text x="293.3" y="268.2">C1</text>
<text x="282.8" y="270.5">100nF</text>
<text x="293.5" y="270.5">220uF</text>
<text x="288.9" y="280.8">GND</text>
</g>
<text font-size="1.5" fill="#008484" x="145.2" y="231.8">0.96_OLED</text>
<g font-size="1.4" fill="#840000">
<text x="340.1" y="47.6">MicroSD</text>
<text x="340.3" y="51.4">Adapter</text>
<text x="341.3" y="49.5">Card</text>
<text x="122.1" y="90.1">SENSE</text>
<text x="122.3" y="92.6">WRITE</text>
<text x="122.5" y="95.2">READ</text>
<text x="121.9" y="97.7">MOTOR</text>
<text x="123" y="100.2">VCC</text>
<text x="122.9" y="102.8">GND</text>
</g>
<g font-size="1.4" fill="#0000c2">
<text x="297.2" y="161.8">This section does not make sense at</text>
<text x="297.2" y="163.5">the moment, it was merely copied</text>
<text x="297.2" y="165.1">off in order to use the faceplate from</text>
<text x="297.2" y="166.8">a different project (8Bit Wave).</text>
</g>
</svg>
